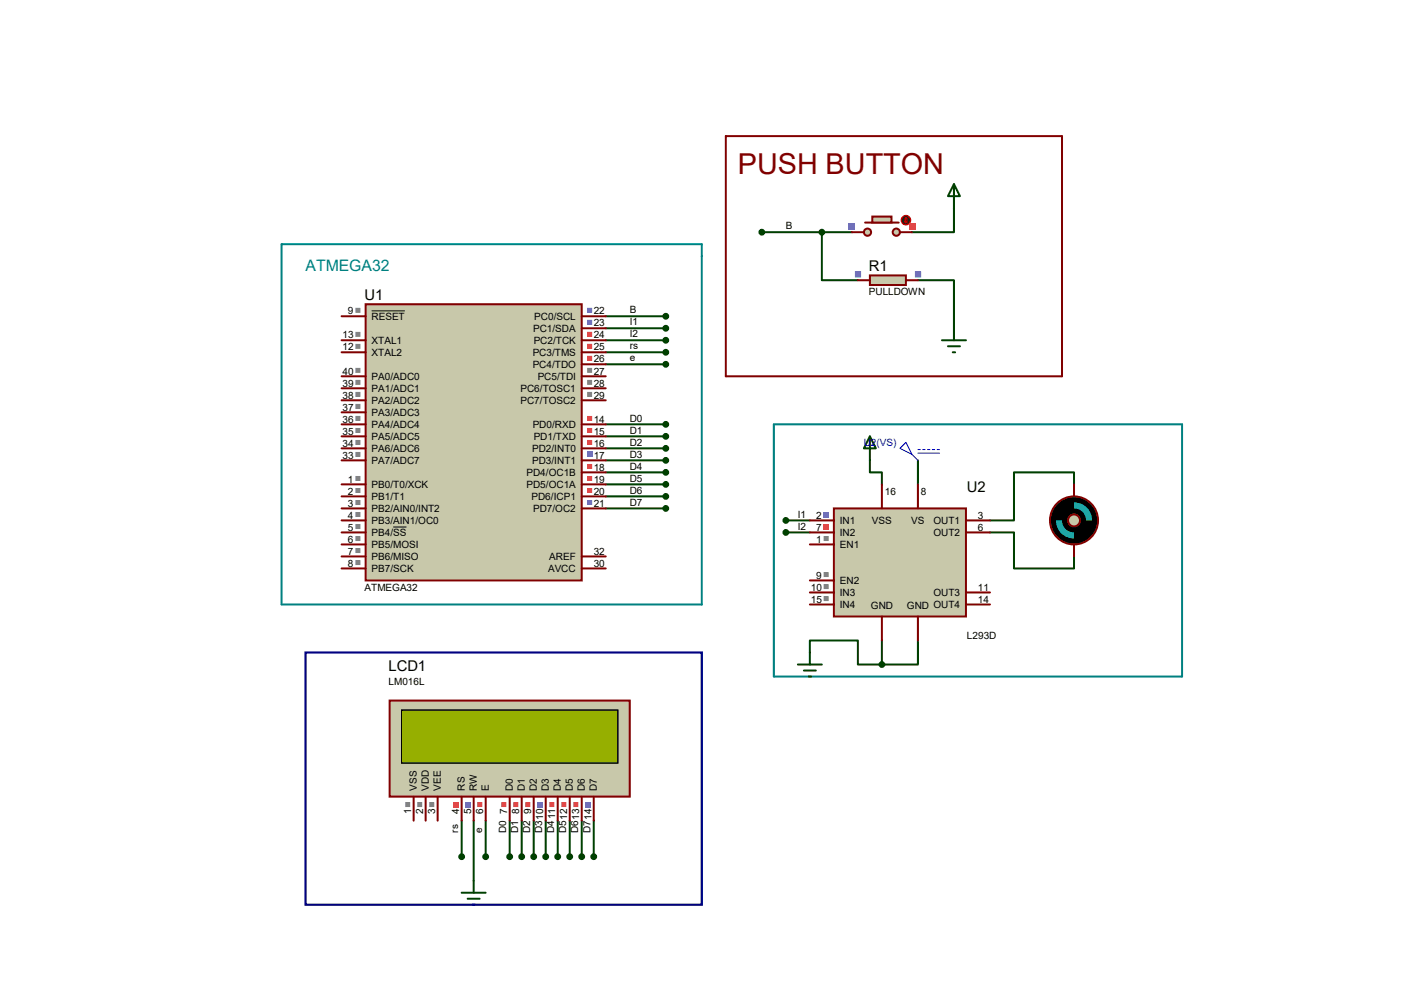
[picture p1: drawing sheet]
<svg xmlns="http://www.w3.org/2000/svg" width="297mm" height="210mm" viewBox="0 0 297 210" stroke-linecap="round" stroke-linejoin="round" font-family="sans-serif">
<g fill="none" stroke="#004000" stroke-width=".42">
<path d="M161.2 49.1h19M173.9 49.1v10.2h7.6M194.2 59.3h7.6v10.1M201.8 44v5.1h-8.9M128.1 66.9h12.7M128.1 69.4h12.7M128.1 72h12.7M128.1 74.5h12.7M128.1 77h12.7M128.1 89.7h12.7M128.1 92.3h12.7M128.1 94.8h12.7"/>
<path d="M128.1 97.4h12.7M128.1 99.9h12.7M184 97.4v2.5h2.6v2.5M194.2 97.4v5M128.1 102.4h12.7M128.1 105h12.7M128.1 107.5h12.7M166.2 110.1h5.1M166.2 112.6h5.1M209.4 112.6h5.1v7.6h12.7v-2.5M227.2 102.4v-2.5h-12.7v10.2h-5.1M171.3 138v-2.5h10.2v5h5.1"/>
<path d="M186.6 135.5v5M194.2 135.5v5h-7.6M97.7 173.6v7.6M100.2 173.6v12.7M102.7 173.6v7.6M107.8 173.6v7.6M110.4 173.6v7.6M112.9 173.6v7.6M115.4 173.6v7.6M118 173.6v7.6M120.5 173.6v7.6M123.1 173.6v7.6"/>
<path d="M125.6 173.6v7.6"/>
</g>
<path d="M77.3 64.3h45.8v58.5h-45.8z" fill="#c8c8aa" stroke="#800000" stroke-width=".42"/>
<g fill="none" stroke="#800000" stroke-width=".42">
<path d="M72.3 66.9h5M72.3 74.5h5M72.3 72h5M72.3 79.6h5M123.1 66.9h5M123.1 74.5h5M123.1 72h5M123.1 69.4h5M123.1 77h5M123.1 79.6h5M72.3 89.7h5M72.3 92.3h5"/>
<path d="M72.3 94.8h5M72.3 97.4h5M72.3 82.1h5M72.3 84.7h5M72.3 87.2h5M123.1 89.7h5M123.1 92.3h5M123.1 94.8h5M123.1 97.4h5M123.1 99.9h5M123.1 82.1h5M123.1 84.7h5"/>
<path d="M72.3 102.4h5M72.3 105h5M72.3 107.5h5M72.3 110.1h5M72.3 112.6h5M72.3 115.1h5M72.3 117.7h5M123.1 102.4h5M123.1 105h5M123.1 107.5h5M123.1 117.7h5M72.3 120.2h5"/>
<path d="M123.1 120.2h5"/>
</g>
<path d="M78.6 65.7h7M83.2 111.5h2.8" fill="none" stroke="#000" stroke-width=".21"/>
<path d="M75.2 100.7h1v1h-1zM75.2 103.2h1v1.1h-1zM75.2 105.7h1v1.1h-1zM75.2 108.3h1v1h-1zM75.2 110.8h1v1.1h-1zM75.2 113.4h1v1h-1zM75.2 115.9h1v1.1h-1zM75.2 118.4h1v1.1h-1zM75.2 65.1h1v1.1h-1zM75.2 72.7h1v1.1h-1zM75.2 70.2h1v1h-1z" fill-rule="evenodd" fill="#808080"/>
<path d="M124.2 88h1.1v1h-1.1zM124.2 90.5h1.1v1.1h-1.1zM124.2 93h1.1v1.1h-1.1z" fill-rule="evenodd" fill="#ff4040"/>
<path d="M124.2 95.6h1.1v1h-1.1z" fill="#4040ff"/>
<path d="M124.2 98.1h1.1v1.1h-1.1zM124.2 100.7h1.1v1h-1.1zM124.2 103.2h1.1v1.1h-1.1z" fill-rule="evenodd" fill="#ff4040"/>
<path d="M124.2 105.7h1.1v1.1h-1.1zM124.2 65.1h1.1v1.1h-1.1zM124.2 67.6h1.1v1.1h-1.1z" fill-rule="evenodd" fill="#4040ff"/>
<path d="M124.2 70.2h1.1v1h-1.1zM124.2 72.7h1.1v1.1h-1.1zM124.2 75.3h1.1v1h-1.1z" fill-rule="evenodd" fill="#ff4040"/>
<path d="M124.2 77.8h1.1v1.1h-1.1zM124.2 80.3h1.1v1.1h-1.1zM124.2 82.9h1.1v1h-1.1zM75.2 95.6h1v1h-1zM75.2 93h1v1.1h-1zM75.2 90.5h1v1.1h-1zM75.2 88h1v1h-1zM75.2 85.4h1v1.1h-1zM75.2 82.9h1v1h-1zM75.2 80.3h1v1.1h-1zM75.2 77.8h1v1.1h-1z" fill-rule="evenodd" fill="#808080"/>
<path d="M184 58.3h7.6v2h-7.6z" fill="#c8c8aa" stroke="#800000" stroke-width=".42"/>
<path d="M181.5 59.3h2.5M191.6 59.3h2.6" fill="none" stroke="#800000" stroke-width=".42"/>
<path d="M180.8 57.4h1.4v1.3h-1.4zM193.5 57.4h1.4v1.3h-1.4z" fill-rule="evenodd" fill="#4040ff"/>
<g fill="#c8c8aa" stroke="#800000" stroke-width=".42">
<circle cx="189.6" cy="49.1" r=".76"/>
<circle cx="183.5" cy="49.1" r=".76"/>
</g>
<path d="M183 47.1h7.1" fill="none" stroke="#800000" stroke-width=".42"/>
<path d="M184.5 45.8h4.1v1.3h-4.1z" fill="#c8c8aa" stroke="#800000" stroke-width=".42"/>
<path d="M180.2 49.1h2.6M190.4 49.1h2.5" fill="none" stroke="#800000" stroke-width=".42"/>
<circle cx="191.6" cy="46.6" r="1.02" fill="#400000" stroke="#f00" stroke-width=".21"/>
<path d="M191.4 46.8l.2 .3M191.6 46.1v1M191.6 46.1l-.2 .2M191.6 46.1l.3 .2M191.9 46.8l-.3 .3" fill="none" stroke="#f00" stroke-width=".21"/>
<path d="M179.6 47.2h1.3v1.3h-1.3z" fill="#4040ff"/>
<path d="M192.3 47.2h1.3v1.3h-1.3z" fill="#ff4040"/>
<path d="M201.8 38.9l1.3 2.6h-2.6zM201.8 38.9v5.1M199.3 72h5M200.5 73.2h2.6M201.5 74.5h.6M201.8 69.4v2.6" fill="none" stroke="#004000" stroke-width=".42"/>
<path d="M176.4 107.5h27.9v22.9h-27.9z" fill="#c8c8aa" stroke="#800000" stroke-width=".42"/>
<g fill="none" stroke="#800000" stroke-width=".42">
<path d="M171.3 110.1h5.1M171.3 112.6h5.1M171.3 115.1h5.1M186.6 102.4v5.1M194.2 102.4v5.1M204.3 110.1h5.1M204.3 112.6h5.1M171.3 125.3h5.1M171.3 127.8h5.1M171.3 122.8h5.1M186.6 130.4v5.1M194.2 130.4v5.1"/>
<path d="M204.3 125.3h5.1M204.3 127.8h5.1"/>
</g>
<path d="M174.2 108.3h1.1v1h-1.1z" fill="#4040ff"/>
<path d="M174.2 110.8h1.1v1.1h-1.1z" fill="#ff4040"/>
<path d="M174.2 123.5h1.1v1.1h-1.1zM174.2 126.1h1.1v1h-1.1zM174.2 113.4h1.1v1h-1.1zM174.2 121h1.1v1h-1.1z" fill-rule="evenodd" fill="#808080"/>
<g fill="#004000" stroke="#004000" stroke-width=".42">
<circle cx="173.9" cy="49.1" r=".51"/>
<circle cx="161.2" cy="49.1" r=".51"/>
<circle cx="140.8" cy="66.9" r=".51"/>
</g>
<path d="M153.5 28.8h71.2v50.8h-71.2z" fill="none" stroke="#800000" stroke-width=".42"/>
<path d="M59.6 51.6h88.9v76.2h-88.9zM163.7 89.7h86.4v53.4h-86.4z" fill="none" stroke="#008080" stroke-width=".42"/>
<circle cx="227.2" cy="110.1" r="5.1" fill="#000" stroke="#800000" stroke-width=".42"/>
<circle cx="227.2" cy="110.1" r="1.27" fill="#c8c8aa" stroke="#800000" stroke-width=".42"/>
<path d="M224.5 107.4a3.8 3.8 0 0 1 2.7-1.1v1.2a2.5 2.5 0 0 0-2.5 2.6h-1.3a3.8 3.8 0 0 1 1.1-2.7zM227.2 112.6a2.5 2.5 0 0 0 2.5-2.5h1.3a3.7 3.7 0 0 1-3.8 3.8z" fill="#000" stroke="#000" stroke-width=".38"/>
<g fill="#00c0c0">
<path d="M227.2 106.3a3.7 3.7 0 0 1 3.8 3.8h-1.3a2.5 2.5 0 0 0-2.5-2.6z"/>
<path d="M223.4 110.1h1.3a2.5 2.5 0 0 0 2.5 2.5v1.3a3.7 3.7 0 0 1-3.8-3.8z"/>
</g>
<path d="M227.2 102.4v2.6M227.2 115.1v2.6" fill="none" stroke="#800000" stroke-width=".42"/>
<g fill="#004000" stroke="#004000" stroke-width=".42">
<circle cx="166.2" cy="110.1" r=".51"/>
<circle cx="166.2" cy="112.6" r=".51"/>
<circle cx="140.8" cy="69.4" r=".51"/>
<circle cx="140.8" cy="72" r=".51"/>
<circle cx="186.6" cy="140.5" r=".51"/>
<circle cx="140.8" cy="74.5" r=".51"/>
<circle cx="140.8" cy="77" r=".51"/>
<circle cx="140.8" cy="89.7" r=".51"/>
<circle cx="140.8" cy="92.3" r=".51"/>
<circle cx="140.8" cy="94.8" r=".51"/>
<circle cx="140.8" cy="97.4" r=".51"/>
<circle cx="140.8" cy="99.9" r=".51"/>
<circle cx="140.8" cy="102.4" r=".51"/>
<circle cx="140.8" cy="105" r=".51"/>
<circle cx="140.8" cy="107.5" r=".51"/>
</g>
<path d="M184 92.3l1.3 2.5h-2.5zM184 92.3v5.1M171.3 138v2.5M168.8 140.5h5.1M170.1 141.8h2.5M171.1 143.1h.5" fill="none" stroke="#004000" stroke-width=".42"/>
<path d="M190.4 94.8l1.2-1.2 1.3 2.5zM192.9 96.1l1.3 1.3M194.2 95.1h.5M194.2 95.8h4.6M195.2 95.1h.5M196.2 95.1h.5M197.2 95.1h.5M198.2 95.1h.6" fill="none" stroke="#0000c0" stroke-width=".21"/>
<path d="M82.4 148.2h50.8v20.3h-50.8z" fill="#c8c8aa" stroke="#800000" stroke-width=".42"/>
<path d="M85 150.2h45.7v11.2h-45.7z" fill="#324600" stroke="#000" stroke-width=".25"/>
<path d="M85 150.2h45.7v11.2h-45.7z" fill="#96af00" stroke="#000" stroke-width=".25"/>
<g fill="none" stroke="#800000" stroke-width=".42">
<path d="M87.5 168.5v5.1M90 168.5v5.1M92.6 168.5v5.1M97.7 168.5v5.1M100.2 168.5v5.1M102.7 168.5v5.1M107.8 168.5v5.1M110.4 168.5v5.1M112.9 168.5v5.1M115.4 168.5v5.1M118 168.5v5.1M120.5 168.5v5.1"/>
<path d="M123.1 168.5v5.1M125.6 168.5v5.1"/>
</g>
<path d="M123.8 169.6h1.1v1.1h-1.1z" fill="#4040ff"/>
<path d="M121.3 169.6h1v1.1h-1zM118.7 169.6h1.1v1.1h-1.1zM116.2 169.6h1.1v1.1h-1.1z" fill-rule="evenodd" fill="#ff4040"/>
<path d="M113.7 169.6h1v1.1h-1z" fill="#4040ff"/>
<path d="M111.1 169.6h1.1v1.1h-1.1zM108.6 169.6h1v1.1h-1zM106 169.6h1.1v1.1h-1.1zM101 169.6h1v1.1h-1z" fill-rule="evenodd" fill="#ff4040"/>
<path d="M98.4 169.6h1.1v1.1h-1.1z" fill="#4040ff"/>
<path d="M95.9 169.6h1v1.1h-1z" fill="#ff4040"/>
<path d="M85.7 169.6h1.1v1.1h-1.1zM88.3 169.6h1v1.1h-1zM90.8 169.6h1.1v1.1h-1.1z" fill-rule="evenodd" fill="#808080"/>
<g fill="#004000" stroke="#004000" stroke-width=".42">
<circle cx="97.7" cy="181.2" r=".51"/>
<circle cx="107.8" cy="181.2" r=".51"/>
<circle cx="110.4" cy="181.2" r=".51"/>
<circle cx="112.9" cy="181.2" r=".51"/>
<circle cx="115.4" cy="181.2" r=".51"/>
<circle cx="118" cy="181.2" r=".51"/>
<circle cx="120.5" cy="181.2" r=".51"/>
<circle cx="123.1" cy="181.2" r=".51"/>
<circle cx="125.6" cy="181.2" r=".51"/>
<circle cx="102.7" cy="181.2" r=".51"/>
</g>
<path d="M97.7 188.8h5M98.9 190.1h2.6M99.9 191.3h.6M100.2 186.3v2.5" fill="none" stroke="#004000" stroke-width=".42"/>
<path d="M64.6 138h83.9v53.3h-83.9z" fill="none" stroke="#000080" stroke-width=".47"/>
<text font-size="6.1" fill="#800000" x="156.1" y="36.8">PUSH BUTTON</text>
<text font-size="3.3" fill="#008080" x="64.6" y="57.2">ATMEGA32</text>
<g font-size="3.1">
<text x="183.8" y="57.4">R1</text>
<text x="77.1" y="63.5">U1</text>
<text x="204.6" y="104.1">U2</text>
<text x="82.2" y="141.9">LCD1</text>
</g>
<g font-size="2.1">
<text x="166.2" y="48.5">B</text>
<text x="183.8" y="62.4">PULLDOWN</text>
<text x="72.5" y="71.6">13</text>
<text x="73.6" y="66.5">9</text>
<text x="78.6" y="67.6">RESET</text>
<text x="112.8" y="70.2">PC1/SDA</text>
<text x="113" y="67.6">PC0/SCL</text>
<text x="125.6" y="66.5">22</text>
<text x="125.6" y="69">23</text>
<text x="125.6" y="71.6">24</text>
<text x="133.2" y="66.3">B</text>
<text x="133.2" y="68.8">I1</text>
<text x="133.2" y="71.4">I2</text>
<text x="72.5" y="74.1">12</text>
<text x="78.6" y="75.3">XTAL2</text>
<text x="78.6" y="72.7">XTAL1</text>
<text x="112.7" y="75.3">PC3/TMS</text>
<text x="112.7" y="77.8">PC4/TDO</text>
<text x="112.9" y="72.7">PC2/TCK</text>
<text x="125.6" y="74.1">25</text>
<text x="125.6" y="76.7">26</text>
<text x="133.2" y="73.9">rs</text>
<text x="133.2" y="76.5">e</text>
<text x="72.5" y="81.7">39</text>
<text x="72.5" y="79.2">40</text>
<text x="78.6" y="82.9">PA1/ADC1</text>
<text x="78.6" y="80.3">PA0/ADC0</text>
<text x="110.1" y="82.9">PC6/TOSC1</text>
<text x="113.7" y="80.3">PC5/TDI</text>
<text x="125.6" y="79.2">27</text>
<text x="125.6" y="81.7">28</text>
<text x="72.5" y="89.4">36</text>
<text x="72.5" y="86.8">37</text>
<text x="72.5" y="84.3">38</text>
<text x="78.6" y="88">PA3/ADC3</text>
<text x="78.6" y="85.4">PA2/ADC2</text>
<text x="110.1" y="85.4">PC7/TOSC2</text>
<text x="125.6" y="89.4">14</text>
<text x="125.6" y="84.3">29</text>
<text x="133.2" y="89.2">D0</text>
<text x="72.5" y="94.4">34</text>
<text x="72.5" y="91.9">35</text>
<text x="78.6" y="95.6">PA6/ADC6</text>
<text x="78.6" y="93">PA5/ADC5</text>
<text x="78.6" y="90.5">PA4/ADC4</text>
<text x="112.6" y="95.6">PD2/INT0</text>
<text x="112.7" y="90.5">PD0/RXD</text>
<text x="112.9" y="93">PD1/TXD</text>
<text x="125.6" y="91.9">15</text>
<text x="125.6" y="94.4">16</text>
<text x="133.2" y="91.7">D1</text>
<text x="133.2" y="94.2">D2</text>
<text x="72.5" y="97">33</text>
<text x="78.6" y="98.1">PA7/ADC7</text>
<text x="111.4" y="100.7">PD4/OC1B</text>
<text x="112.6" y="98.1">PD3/INT1</text>
<text x="125.6" y="97">17</text>
<text x="125.6" y="99.5">18</text>
<text x="133.2" y="96.8">D3</text>
<text x="133.2" y="99.3">D4</text>
<text x="133.2" y="101.9">D5</text>
<text x="73.6" y="102.1">1</text>
<text x="73.6" y="104.6">2</text>
<text x="73.6" y="107.1">3</text>
<text x="78.6" y="103.2">PB0/T0/XCK</text>
<text x="78.6" y="105.7">PB1/T1</text>
<text x="111.4" y="103.2">PD5/OC1A</text>
<text x="112.4" y="105.7">PD6/ICP1</text>
<text x="125.6" y="102.1">19</text>
<text x="125.6" y="104.6">20</text>
<text x="125.6" y="107.1">21</text>
<text x="133.2" y="104.4">D6</text>
<text x="133.2" y="106.9">D7</text>
<text x="187.2" y="104.6">16</text>
<text x="194.8" y="104.6">8</text>
<text x="73.6" y="109.7">4</text>
<text x="73.6" y="112.2">5</text>
<text x="78.6" y="108.3">PB2/AIN0/INT2</text>
<text x="78.6" y="110.8">PB3/AIN1/OC0</text>
<text x="78.6" y="113.4">PB4/SS</text>
<text x="112.8" y="108.3">PD7/OC2</text>
<text x="168.8" y="109.5">I1</text>
<text x="168.8" y="112">I2</text>
<text x="172.7" y="109.7">2</text>
<text x="172.7" y="112.2">7</text>
<text x="177.7" y="110.8">IN1</text>
<text x="177.7" y="113.4">IN2</text>
<text x="184.4" y="110.7">VSS</text>
<text x="192.8" y="110.7">VS</text>
<text x="197.5" y="110.8">OUT1</text>
<text x="197.5" y="113.4">OUT2</text>
<text x="206.9" y="109.7">3</text>
<text x="206.9" y="112.2">6</text>
<text x="73.6" y="114.8">6</text>
<text x="73.6" y="117.3">7</text>
<text x="73.6" y="119.8">8</text>
<text x="78.6" y="115.9">PB5/MOSI</text>
<text x="78.6" y="118.4">PB6/MISO</text>
<text x="116.2" y="118.4">AREF</text>
<text x="125.6" y="117.3">32</text>
<text x="125.6" y="119.8">30</text>
<text x="172.7" y="114.8">1</text>
<text x="177.7" y="115.9">EN1</text>
<text x="77.1" y="124.9">ATMEGA32</text>
<text x="78.6" y="121">PB7/SCK</text>
<text x="116" y="121">AVCC</text>
<text x="171.5" y="124.9">10</text>
<text x="172.7" y="122.4">9</text>
<text x="177.7" y="123.5">EN2</text>
<text x="206.9" y="124.9">11</text>
<text x="171.5" y="127.5">15</text>
<text x="177.7" y="126.1">IN3</text>
<text x="177.7" y="128.6">IN4</text>
<text x="184.2" y="128.7">GND</text>
<text x="191.9" y="128.7">GND OUT4</text>
<text x="197.5" y="126.1">OUT3</text>
<text x="206.9" y="127.5">14</text>
<text x="204.6" y="135.1">L293D</text>
<text x="82.2" y="144.8">LM016L</text>
<text x="88.2" y="167.2" transform="rotate(-90 88.2 167.2)">VSS</text>
<text x="90.7" y="167.2" transform="rotate(-90 90.7 167.2)">VDD</text>
<text x="93.3" y="167.2" transform="rotate(-90 93.3 167.2)">VEE</text>
<text x="98.3" y="167.2" transform="rotate(-90 98.3 167.2)">RS</text>
<text x="100.9" y="167.2" transform="rotate(-90 100.9 167.2)">RW</text>
<text x="103.4" y="167.2" transform="rotate(-90 103.4 167.2)">E</text>
<text x="108.5" y="167.2" transform="rotate(-90 108.5 167.2)">D0</text>
<text x="111" y="167.2" transform="rotate(-90 111 167.2)">D1</text>
<text x="113.6" y="167.2" transform="rotate(-90 113.6 167.2)">D2</text>
<text x="116.1" y="167.2" transform="rotate(-90 116.1 167.2)">D3</text>
<text x="118.7" y="167.2" transform="rotate(-90 118.7 167.2)">D4</text>
<text x="121.2" y="167.2" transform="rotate(-90 121.2 167.2)">D5</text>
<text x="123.7" y="167.2" transform="rotate(-90 123.7 167.2)">D6</text>
<text x="126.3" y="167.2" transform="rotate(-90 126.3 167.2)">D7</text>
<text x="87" y="172.2" transform="rotate(-90 87 172.2)">1</text>
<text x="89.5" y="172.2" transform="rotate(-90 89.5 172.2)">2</text>
<text x="92.1" y="172.2" transform="rotate(-90 92.1 172.2)">3</text>
<text x="97.2" y="172.2" transform="rotate(-90 97.2 172.2)">4</text>
<text x="99.7" y="172.2" transform="rotate(-90 99.7 172.2)">5</text>
<text x="102.2" y="172.2" transform="rotate(-90 102.2 172.2)">6</text>
<text x="107.3" y="172.2" transform="rotate(-90 107.3 172.2)">7</text>
<text x="109.9" y="172.2" transform="rotate(-90 109.9 172.2)">8</text>
<text x="112.4" y="172.2" transform="rotate(-90 112.4 172.2)">9</text>
<text x="96.9" y="176.1" transform="rotate(-90 96.9 176.1)">rs</text>
<text x="102" y="176.1" transform="rotate(-90 102 176.1)">e</text>
<text x="107.1" y="176.1" transform="rotate(-90 107.1 176.1)">D0</text>
<text x="109.6" y="176.1" transform="rotate(-90 109.6 176.1)">D1</text>
<text x="112.2" y="176.1" transform="rotate(-90 112.2 176.1)">D2</text>
<text x="114.7" y="176.1" transform="rotate(-90 114.7 176.1)">D310</text>
<text x="117.3" y="176.1" transform="rotate(-90 117.3 176.1)">D411</text>
<text x="119.8" y="176.1" transform="rotate(-90 119.8 176.1)">D512</text>
<text x="122.3" y="176.1" transform="rotate(-90 122.3 176.1)">D613</text>
<text x="124.9" y="176.1" transform="rotate(-90 124.9 176.1)">D714</text>
</g>
<text font-size="2.1" fill="#0000c0" x="182.7" y="94.3">U2(VS)</text>
</svg>
